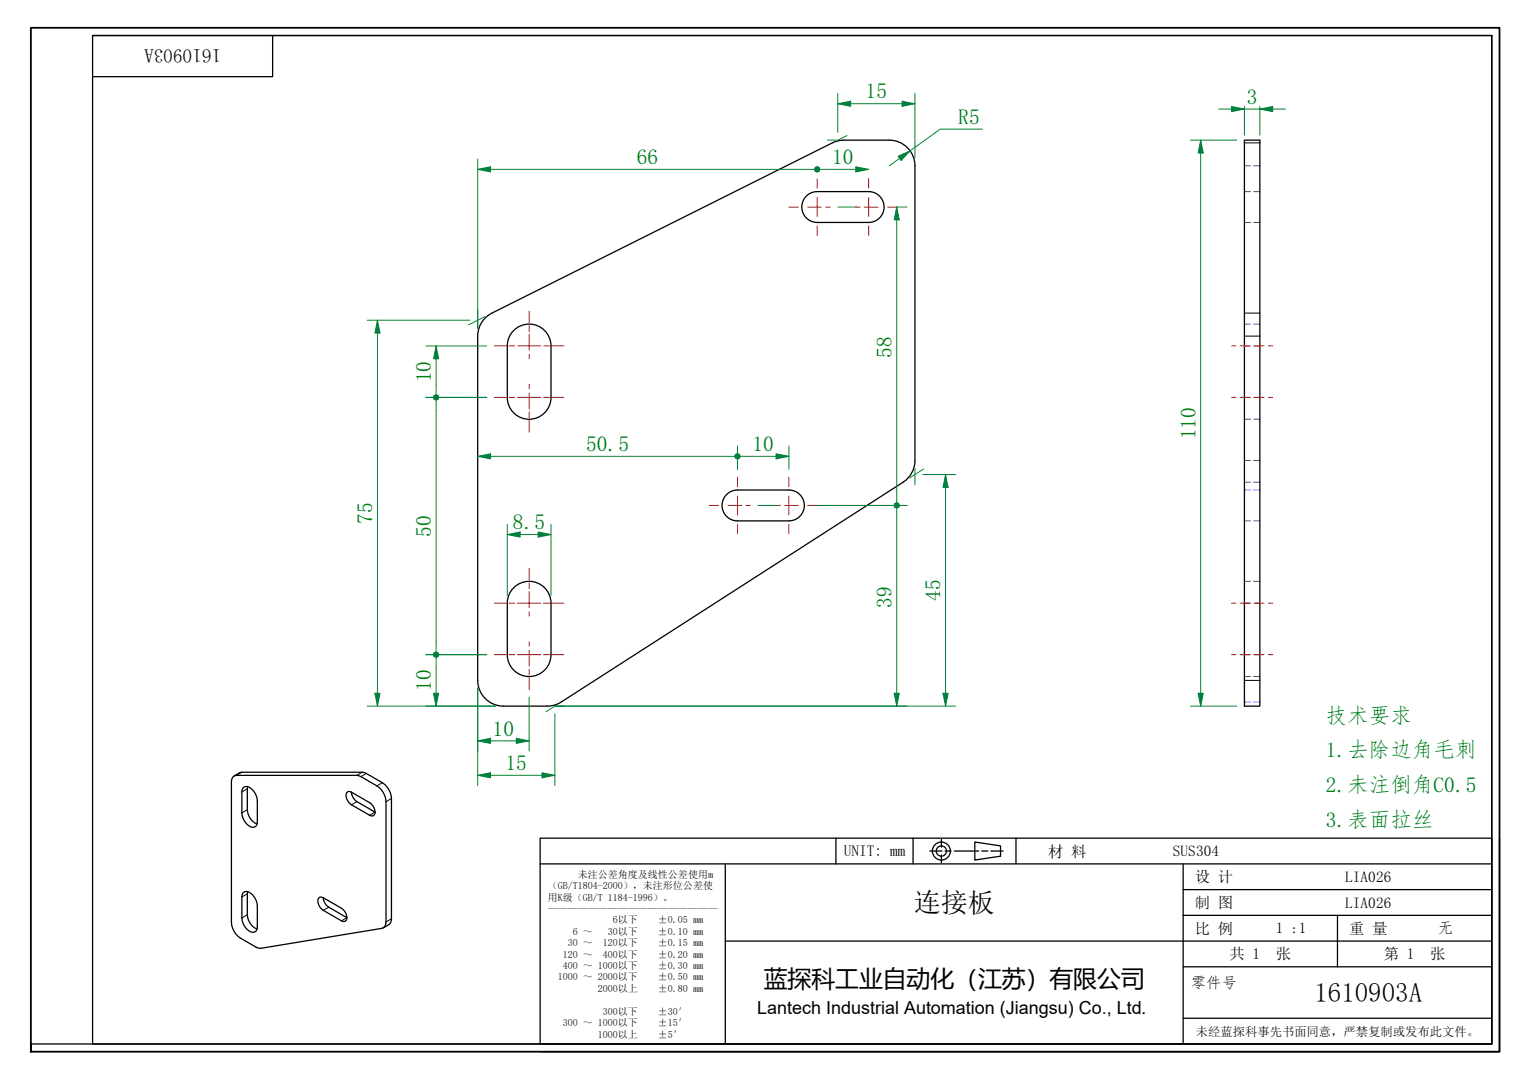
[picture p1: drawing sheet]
<svg xmlns="http://www.w3.org/2000/svg" width="297mm" height="210mm" viewBox="0 0 297 210" stroke-linecap="round" stroke-linejoin="round" font-family="sans-serif">
<g fill="none" stroke="#000" stroke-width=".25">
<path d="M157 37.9l1.2-.6 .7-.1h10a3 3 0 0 1 3 3 3 3 0 0 1-3 3h-10a3 3 0 0 1-2.9-2 3 3 0 0 1 1-3.3zM241.9 27.2h3v110h-3zM94.5 61.6l1.1-.7 66.6-33.3 1.8-.4h8.9a5 5 0 0 1 5 5v57.3a5 5 0 0 1-2.3 4.2l-66.9 43-1.8 .5h-9a5 5 0 0 1-5-5v-66.9a5 5 0 0 1 1.6-3.7zM98.6 67.2a4.3 4.3 0 0 1 4.3-4.2 4.3 4.3 0 0 1 4.2 4.2M98.6 67.2v10a4.3 4.3 0 0 0 4.3 4.3 4.3 4.3 0 0 0 4.2-4.3v-10M141 96.4a2.99 2.99 0 0 1 2.4-1.2h10a3 3 0 0 1 3 3 3 3 0 0 1-3 3h-10a3 3 0 0 1-2.7-1.7 3 3 0 0 1 .3-3.1zM99.6 114.5a4.3 4.3 0 0 1 4.7-1.3 4.3 4.3 0 0 1 2.8 4v10a4.3 4.3 0 0 1-4.2 4.3 4.3 4.3 0 0 1-4.3-4.3v-10a4.2 4.2 0 0 1 1-2.7zM45.3 151l.7-.3h23.4l.8 .2 3.1 1.8a3.9 3.9 0 0 1 1.7 3.1v23.4a1.11 1.11 0 0 1-.8 1.2l-23.5 3.9-.9-.2-3-1.8a3.9 3.9 0 0 1-1.8-3v-27.3zM45.5 150.8l1.5-.7h23.4l.8 .2 3.1 1.8a3.9 3.9 0 0 1 1.8 3.1v23.4l-.2 .9-1.4 .8M47.3 153.1a1.04 1.04 0 0 1 1.4 .1 3.4 3.4 0 0 1 1.3 2.4v4.1a.96 .96 0 0 1-.5 1.1 .96 .96 0 0 1-1.2-.3 3.4 3.4 0 0 1-1.3-2.5v-4.1zM48.1 152.9v4.5a3.1 3.1 0 0 0 1.9 2.8M67.4 154l.2-.1 .7 .1 3.6 2a2.03 2.03 0 0 1 .9 2.4l-.3 .2-.6-.1-3.6-2.1a2.03 2.03 0 0 1-.9-2.4z"/>
<path d="M68.3 154a2.34 2.34 0 0 0 1.1 1.8l3.5 2M47.3 173.5a1.04 1.04 0 0 1 1.4 .1 3.4 3.4 0 0 1 1.3 2.5v4a.96 .96 0 0 1-.5 1.1 .96 .96 0 0 1-1.2-.3 3.4 3.4 0 0 1-1.3-2.5v-4.1zM48.1 173.3v4.5a3.1 3.1 0 0 0 1.9 2.8M61.9 174.6l.6-.3 .3 .2 3.6 2a2.03 2.03 0 0 1 .9 2.4l-.6 .2-.3-.1-3.6-2.1a2.03 2.03 0 0 1-.9-2.3zM62.8 174.5a2.34 2.34 0 0 0 1.1 1.8l3.5 2.1"/>
</g>
<g fill="none" stroke="#00f" stroke-width=".19">
<path d="M241.9 32.2h1.2M243.7 32.2h1.2M241.9 67.2h1.2M241.9 77.2h1.2M243.7 67.2h1.2M243.7 77.2h1.2M241.9 89.5h1.2M241.9 93.7h1.2M243.7 89.5h1.2M243.7 93.7h1.2M241.9 117.2h1.2M243.7 117.2h1.2"/>
<path d="M241.9 136.4h1.2M241.9 127.2h1.2M243.7 136.4h1.2M243.7 127.2h1.2"/>
</g>
<g fill="none" stroke="#00f" stroke-width=".19">
<path d="M241.9 37.2h1.2M243.7 37.2h1.2M241.9 43.2h1.2M243.7 43.2h1.2M241.9 63h1.2M243.7 63h1.2M241.9 95.2h1.2M241.9 81.5h1.2M243.7 95.2h1.2M243.7 81.5h1.2M241.9 101.2h1.2M241.9 113h1.2"/>
<path d="M243.7 101.2h1.2M243.7 113h1.2M241.9 131.5h1.2M243.7 131.5h1.2"/>
</g>
<g fill="none" stroke="#000" stroke-width=".19">
<path d="M241.9 27.8h3M241.9 65.3h3M241.9 60.9h3M241.9 132.2h3M47 150.1l-1 .6M48.1 153.3l-1.1 .6M48.1 157.4l-1.1 .6M69.4 155.8l-1.1 .6M70.4 150.1l-1 .6M71.2 150.3l-1 .6M72.9 157.8l-1 .7M74.3 152.1l-1 .6"/>
<path d="M76.1 155.2l-1.1 .6M48.1 173.7l-1.1 .6M48.1 177.8l-1.1 .6M63.9 176.3l-1.1 .6M67.4 178.4l-1 .6M76.1 178.6l-1.1 .6"/>
</g>
<path d="M6 204.4v-1.5v1.5M6 202.9v-197.5h285.5v199h-285.5" fill="none" stroke="#000" stroke-width=".35"/>
<path d="M18 6.9h272v196h-272zM18 6.9h272M53 6.9v8h-35M290 6.9v196h-284" fill="none" stroke="#000" stroke-width=".25"/>
<g fill="none" stroke="#000" stroke-width=".25">
<path d="M105 162.9h185v40h-185zM105 167.9h185M141 167.9v35M162.5 162.9v5M177.5 162.9v5M180.8 165.4h2.3M183 163.2v1.5M183 166.2v1.5M183.7 165.4h1.2M185.5 165.4h4.8M189.5 163.7l5 .7v2l-5 .8zM190.8 165.4h1.2"/>
<path d="M192.6 165.4h2.4M197.5 162.9v5M230 167.9v35M230 177.9h60M230 172.9h60M260 177.9v10M291.5 162.9v41.5h-186.5M141 182.9h149M230 197.9h60M230 187.9h60"/>
<circle cx="183" cy="165.4" r="1.75"/>
<circle cx="183" cy="165.4" r="1"/>
</g>
<g fill="none" stroke="#f00" stroke-width=".19">
<path d="M239.4 77.2h.8M239.4 67.2h.8M241.1 77.2h1.8M241.1 67.2h1.8M243.9 77.2h1.8M243.9 67.2h1.8M246.6 77.2h.8M246.6 67.2h.8M239.4 117.2h.8M241.1 117.2h1.8M243.9 117.2h1.8M246.6 117.2h.8"/>
<path d="M239.4 127.2h.8M241.1 127.2h1.8M243.9 127.2h1.8M246.6 127.2h.8"/>
</g>
<g fill="none" stroke="#f00" stroke-width=".19">
<path d="M158.9 34.7v1.9M158.9 38.4v3.7M168.9 34.7v1.9M168.9 38.4v3.7M153.4 40.2h1.8M157 40.2h2.7M158.9 43.9v1.8M160.5 40.2h.9M166.4 40.2h.8M168 40.2h2.7M168.9 43.9v1.8M172.5 40.2h1.9"/>
<path d="M96.1 77.2h2.3M96.1 67.2h2.3M98.9 77.2h1.2M98.9 67.2h1.2M100.6 77.2h4.5M100.6 67.2h4.5M102.9 60.5v2.2M102.9 63.3v1.1M102.9 65v3.1M102.9 68.9v.8M102.9 74.7v.9M102.9 76.4v3.1"/>
<path d="M105.7 77.2h1.1M105.7 67.2h1.1M107.4 77.2h2.2M107.4 67.2h2.2M102.9 80.1v1.1M102.9 81.7v2.3M137.9 98.2h1.8M141.5 98.2h2.7M143.4 92.7v1.9M143.4 96.4v3.7M145 98.2h.9M150.9 98.2h.8"/>
<path d="M152.5 98.2h2.7M153.4 92.7v1.9M153.4 96.4v3.7M157 98.2h1.9M96.1 117.2h2.3M98.9 117.2h1.2M100.6 117.2h4.5M102.9 110.5v2.2M102.9 113.3v1.1M102.9 115v3.1M102.9 118.9v.8M105.7 117.2h1.1"/>
<path d="M107.4 117.2h2.2M143.4 101.9v1.8M153.4 101.9v1.8M96.1 127.2h2.3M98.9 127.2h1.2M100.6 127.2h4.5M102.9 124.7v.9M102.9 126.4v3.1M102.9 130v1.2M102.9 131.7v2.3M105.7 127.2h1.1M107.4 127.2h2.2"/>
</g>
<path d="M239.4 21.2h2.5" fill="none" stroke="#00803f" stroke-width=".19"/>
<path d="M239.4 20.7l2.5 .5-2.5 .5z" fill="#00803f"/>
<path d="M239.4 20.7l2.5 .5-2.5 .5zM244.9 21.2h2.5" fill="none" stroke="#00803f" stroke-width=".19"/>
<path d="M244.9 21.2l2.5-.5v1z" fill="#00803f"/>
<path d="M236.9 21.2h2.5M241.9 21.2h3M241.9 20.7v5.6M244.9 21.2l2.5-.5v1zM244.9 20.7v5.6M247.4 21.2h2.5M105.4 150.7h2.5" fill="none" stroke="#00803f" stroke-width=".19"/>
<path d="M105.4 150.2l2.5 .5-2.5 .5z" fill="#00803f"/>
<path d="M92.9 150.7h2.5M105.4 150.2l2.5 .5-2.5 .5z" fill="none" stroke="#00803f" stroke-width=".19"/>
<path d="M92.9 150.7l2.5-.5v1z" fill="#00803f"/>
<path d="M73.4 62.2v2.5M92.9 133.7v19M107.9 138.7v14M109.9 137.2h-2l-1.7 1.1M92.9 150.7l2.5-.5v1zM95.4 150.7h10" fill="none" stroke="#00803f" stroke-width=".19"/>
<path d="M73.4 62.2l.5 2.5h-1z" fill="#00803f"/>
<path d="M73.4 62.2l.5 2.5h-1zM73.4 134.7v2.5" fill="none" stroke="#00803f" stroke-width=".19"/>
<path d="M72.9 134.7h1l-.5 2.5z" fill="#00803f"/>
<path d="M162.9 20.2h2.5M71.4 62.2h20M73.4 64.7v70M92.9 60.2v3.6M94.3 61.5l-3.2 1.6M71.4 137.2h25M72.9 134.7h1l-.5 2.5z" fill="none" stroke="#00803f" stroke-width=".19"/>
<path d="M162.9 20.2l2.5-.5v1z" fill="#00803f"/>
<path d="M162.9 20.2l2.5-.5v1zM175.4 20.2h2.5" fill="none" stroke="#00803f" stroke-width=".19"/>
<path d="M175.4 19.7l2.5 .5-2.5 .5z" fill="#00803f"/>
<path d="M162.9 18.2v7.5M175.4 19.7l2.5 .5-2.5 .5zM177.9 18.2v12.5M164.7 26.3l-1.8 .9h-2M165.4 20.2h10M233.4 27.2v2.5" fill="none" stroke="#00803f" stroke-width=".19"/>
<path d="M233.4 27.2l.5 2.5h-1z" fill="#00803f"/>
<path d="M233.4 27.2l.5 2.5h-1zM233.4 134.7v2.5" fill="none" stroke="#00803f" stroke-width=".19"/>
<path d="M232.9 134.7h1l-.5 2.5z" fill="#00803f"/>
<path d="M231.4 27.2h9M233.4 29.7v105M84.8 134.7v2.5M231.4 137.2h9M232.9 134.7h1l-.5 2.5z" fill="none" stroke="#00803f" stroke-width=".19"/>
<path d="M84.3 134.7h1l-.5 2.5z" fill="#00803f"/>
<path d="M84.3 134.7h1l-.5 2.5zM84.8 127.9v1.8" fill="none" stroke="#00803f" stroke-width=".19"/>
<circle cx="84.8" cy="127.2" r=".62" fill="#00803f"/>
<path d="M82.8 137.2h13.6M82.8 127.2h11.8M84.8 124.7v1.9M84.8 129.7v5" fill="none" stroke="#00803f" stroke-width=".19"/>
<circle cx="84.8" cy="127.2" r=".63" fill="#00803f"/>
<path d="M84.8 77.9v1.8" fill="none" stroke="#00803f" stroke-width=".19"/>
<circle cx="84.8" cy="77.2" r=".62" fill="#00803f"/>
<path d="M82.8 77.2h11.8M84.8 74.7v1.9M84.8 79.7v45M82.8 127.2h11.8" fill="none" stroke="#00803f" stroke-width=".19"/>
<circle cx="84.8" cy="77.2" r=".63" fill="#00803f"/>
<path d="M84.8 67.2v2.5" fill="none" stroke="#00803f" stroke-width=".19"/>
<path d="M84.8 67.2l.5 2.5h-1z" fill="#00803f"/>
<path d="M82.8 77.2h11.8M82.8 67.2h11.8M84.8 67.2l.5 2.5h-1zM84.8 69.7v5M92.9 144h2.5" fill="none" stroke="#00803f" stroke-width=".19"/>
<path d="M92.9 144l2.5-.5v1z" fill="#00803f"/>
<path d="M92.9 144l2.5-.5v1zM100.4 144h2.5" fill="none" stroke="#00803f" stroke-width=".19"/>
<path d="M100.4 143.5l2.5 .5-2.5 .5z" fill="#00803f"/>
<path d="M98.6 103.9h2.5M92.9 133.7v12.3M102.9 135.5v10.5M95.4 144h5M100.4 143.5l2.5 .5-2.5 .5z" fill="none" stroke="#00803f" stroke-width=".19"/>
<path d="M98.6 103.9l2.5-.5v1z" fill="#00803f"/>
<path d="M98.6 103.9l2.5-.5v1zM104.6 103.9h2.5" fill="none" stroke="#00803f" stroke-width=".19"/>
<path d="M104.6 103.4l2.5 .5-2.5 .5z" fill="#00803f"/>
<path d="M98.6 101.9v13.8M101.1 103.9h3.5M104.6 103.4l2.5 .5-2.5 .5zM107.1 101.9v13.8M174.3 134.7v2.5" fill="none" stroke="#00803f" stroke-width=".19"/>
<path d="M173.8 134.7h1l-.5 2.5z" fill="#00803f"/>
<path d="M174.3 98.9v1.8M173.8 134.7h1l-.5 2.5z" fill="none" stroke="#00803f" stroke-width=".19"/>
<circle cx="174.3" cy="98.2" r=".63" fill="#00803f"/>
<path d="M147.4 98.2h3.5M158.9 98.2h17.4M174.3 95.7v1.9M174.3 100.7v34M107.9 137.2h68.4" fill="none" stroke="#00803f" stroke-width=".19"/>
<circle cx="174.3" cy="98.2" r=".62" fill="#00803f"/>
<path d="M174.3 40.2v2.5" fill="none" stroke="#00803f" stroke-width=".19"/>
<path d="M174.3 40.2l.5 2.5h-1z" fill="#00803f"/>
<path d="M162.9 40.2h3.5M174.3 40.2l.5 2.5h-1zM174.3 42.7v53M174.4 40.2h1.9M92.9 88.7h2.5M147.4 98.2h3.5M158.9 98.2h17.4" fill="none" stroke="#00803f" stroke-width=".19"/>
<path d="M92.9 88.7l2.5-.5v1z" fill="#00803f"/>
<path d="M92.9 88.7l2.5-.5v1zM140.9 88.7h1.8" fill="none" stroke="#00803f" stroke-width=".19"/>
<circle cx="143.4" cy="88.7" r=".62" fill="#00803f"/>
<path d="M95.4 88.7h45.5M143.4 86.7v4.5M144 88.7h1.9" fill="none" stroke="#00803f" stroke-width=".19"/>
<circle cx="143.4" cy="88.7" r=".63" fill="#00803f"/>
<path d="M150.9 88.7h2.5" fill="none" stroke="#00803f" stroke-width=".19"/>
<path d="M150.9 88.2l2.5 .5-2.5 .5z" fill="#00803f"/>
<path d="M92.9 32.9h2.5M143.4 86.7v4.5M145.9 88.7h5M150.9 88.2l2.5 .5-2.5 .5zM153.4 86.7v4.5" fill="none" stroke="#00803f" stroke-width=".19"/>
<path d="M92.9 32.9l2.5-.5v1z" fill="#00803f"/>
<path d="M92.9 32.9l2.5-.5v1zM156.4 32.9h1.8" fill="none" stroke="#00803f" stroke-width=".19"/>
<circle cx="158.9" cy="32.9" r=".62" fill="#00803f"/>
<path d="M92.9 30.9v32.9M95.4 32.9h61M159.5 32.9h1.9" fill="none" stroke="#00803f" stroke-width=".19"/>
<circle cx="158.9" cy="32.9" r=".62" fill="#00803f"/>
<path d="M166.4 32.9h2.5" fill="none" stroke="#00803f" stroke-width=".19"/>
<path d="M166.4 32.4l2.5 .5-2.5 .5z" fill="#00803f"/>
<path d="M161.4 32.9h5M166.4 32.4l2.5 .5-2.5 .5zM183.8 92.2v2.5" fill="none" stroke="#00803f" stroke-width=".19"/>
<path d="M183.8 92.2l.5 2.5h-1z" fill="#00803f"/>
<path d="M183.8 92.2l.5 2.5h-1zM183.8 134.7v2.5" fill="none" stroke="#00803f" stroke-width=".19"/>
<path d="M183.3 134.7h1l-.5 2.5z" fill="#00803f"/>
<path d="M176.9 29.3l-2 1.5M177.9 91v3.2M179.4 92.2h6.4M179.5 91.2l-2.7 1.7M183.8 94.7v40M107.9 137.2h77.9M183.3 134.7h1l-.5 2.5z" fill="none" stroke="#00803f" stroke-width=".19"/>
<path d="M174.6 30.4l2.3-1.1-1.7 1.9z" fill="#00803f"/>
<path d="M174.6 30.4l2.3-1.1-1.7 1.9zM174.9 30.8l-2 1.4M191 25.1h-8.2l-5.9 4.2" fill="none" stroke="#00803f" stroke-width=".19"/>
<g font-size="5.2">
<text x="177.6" y="177.3">连接板</text>
<text x="255.5" y="194.8">1610903A</text>
</g>
<text font-size="4.6" x="148.5" y="191.9">蓝探科工业自动化（江苏）有限公司</text>
<g font-size="4.2" fill="#008000">
<text x="168.3" y="19.1">15</text>
<text x="242.4" y="20.2">3</text>
<text x="186.3" y="24.1">R5</text>
<text x="123.8" y="31.9">66</text>
<text x="161.8" y="31.9">10</text>
<text x="173.3" y="69.6" transform="rotate(-90 173.3 69.6)">58</text>
<text x="83.7" y="74.3" transform="rotate(-90 83.7 74.3)">10</text>
<text x="113.9" y="87.6">50.5</text>
<text x="146.3" y="87.7">10</text>
<text x="232.4" y="85.4" transform="rotate(-90 232.4 85.4)">110</text>
<text x="72.3" y="101.8" transform="rotate(-90 72.3 101.8)">75</text>
<text x="83.7" y="104.3" transform="rotate(-90 83.7 104.3)">50</text>
<text x="99.7" y="102.8">8.5</text>
<text x="173.3" y="118.1" transform="rotate(-90 173.3 118.1)">39</text>
<text x="182.8" y="116.8" transform="rotate(-90 182.8 116.8)">45</text>
<text x="83.7" y="134.3" transform="rotate(-90 83.7 134.3)">10</text>
<text x="95.8" y="143">10</text>
<text x="257.7" y="140.5">技术要求</text>
<text x="98.3" y="149.6">15</text>
<text x="257.7" y="147.2">1.去除边角毛刺</text>
<text x="257.7" y="153.9">2.未注倒角C0.5</text>
<text x="257.7" y="160.6">3.表面拉丝</text>
</g>
<text font-size="3.7" x="43" y="9.6" transform="rotate(180 43 9.6)">1610903A</text>
<text font-size="3.5" x="147.2" y="197.1">Lantech Industrial Automation (Jiangsu) Co., Ltd.</text>
<g font-size="3">
<text x="164" y="166.4">UNIT: mm</text>
<text x="203.8" y="166.5">材 料</text>
<text x="228" y="166.4">SUS304</text>
<text x="232.3" y="171.5">设 计</text>
<text x="261.5" y="171.4">LIA026</text>
<text x="232.3" y="176.5">制 图</text>
<text x="261.5" y="176.4">LIA026</text>
<text x="232.3" y="181.5">比 例</text>
<text x="248" y="181.4">1 :1</text>
<text x="262.3" y="181.5">重 量</text>
<text x="279.5" y="181.4">无</text>
<text x="231.5" y="192">零件号</text>
<text x="239" y="186.5">共 1</text>
<text x="248" y="186.5">张</text>
<text x="269" y="186.5">第 1</text>
<text x="278" y="186.5">张</text>
</g>
<text font-size="2.4" x="232.5" y="201.3">未经蓝探科事先书面同意，严禁复制或发布此文件。</text>
<g font-size="1.9">
<text x="106.5" y="172.8">（GB/T1804-2000），未注形位公差使</text>
<text x="112.3" y="170.6">未注公差角度及线性公差使用m</text>
<text x="106.5" y="175">用K级（GB/T 1184-1996）。</text>
<text x="106.5" y="177.2">—————————————————</text>
<text x="119.1" y="179.5">6以下</text>
<text x="127.9" y="179.5">±0.05 mm</text>
<text x="110.4" y="183.9">30 ～</text>
<text x="111.4" y="181.7">6 ～</text>
<text x="117.2" y="183.9">120以下</text>
<text x="118.2" y="181.7">30以下</text>
<text x="127.9" y="181.7">±0.10 mm</text>
<text x="127.9" y="183.9">±0.15 mm</text>
<text x="108.4" y="190.6">1000 ～ 2000以下</text>
<text x="109.4" y="186.1">120 ～</text>
<text x="109.4" y="188.3">400 ～ 1000以下</text>
<text x="117.2" y="186.1">400以下</text>
<text x="127.9" y="186.1">±0.20 mm</text>
<text x="127.9" y="188.3">±0.30 mm</text>
<text x="127.9" y="190.6">±0.50 mm</text>
<text x="116.2" y="192.8">2000以上</text>
<text x="117.2" y="197.2">300以下</text>
<text x="127.9" y="192.8">±0.80 mm</text>
<text x="127.9" y="197.2">±30′</text>
<text x="109.4" y="199.4">300 ～ 1000以下</text>
<text x="116.2" y="201.7">1000以上</text>
<text x="127.9" y="199.4">±15′</text>
<text x="127.9" y="201.7">±5′</text>
</g>
</svg>
